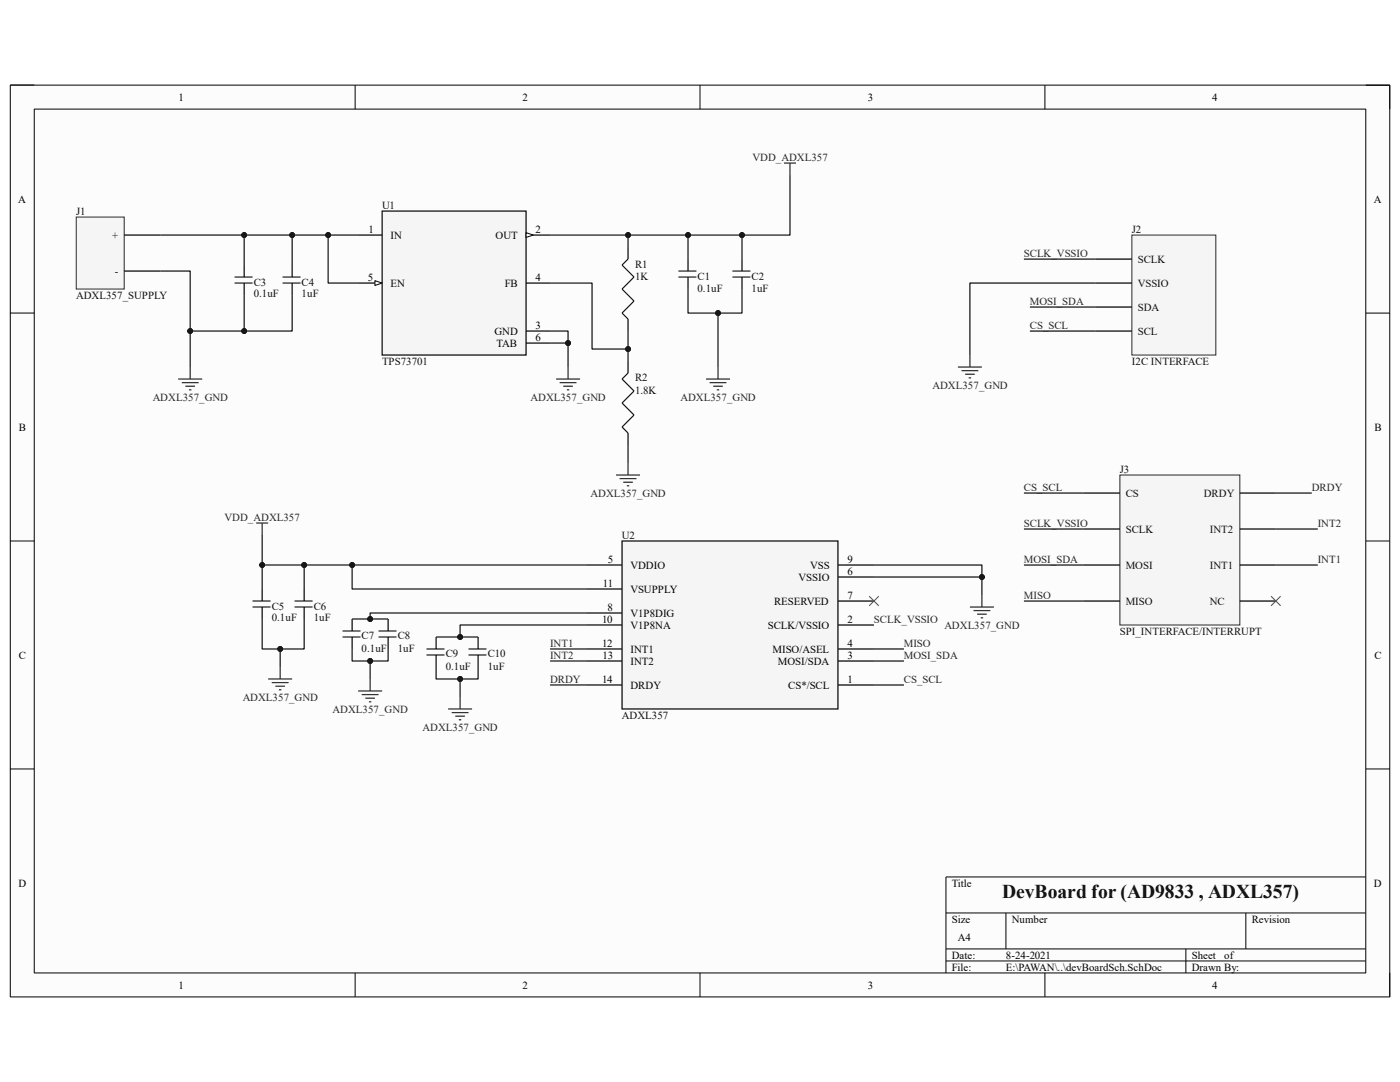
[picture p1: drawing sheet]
<svg xmlns="http://www.w3.org/2000/svg" width="279mm" height="216mm" viewBox="0 0 279 216" stroke-linecap="round" stroke-linejoin="round" font-family="sans-serif">
<path d="M2.1 17h275.3v181.9h-275.3z" fill-rule="evenodd" fill="#fcfcfc"/>
<path d="M2.1 17h275.3v181.9h-275.3z" fill="none" stroke="#000" stroke-width=".2"/>
<path d="M6.8 21.8h265.8v172.3h-265.8z" fill-rule="evenodd" fill="#fcfcfc"/>
<g fill="none" stroke="#000" stroke-width=".2">
<path d="M2 17h4.8M70.9 17v4.8M139.7 17v4.8M208.5 17v4.8M272.6 17h4.8v4.8M6.8 21.8h265.8v172.3h-265.8zM2 62.5h4.8M272.6 62.5h4.8M2 107.9h4.8M272.6 107.9h4.8M2 153.4h4.8M272.6 153.4h4.8"/>
<path d="M272.6 175h-83.8v19.1M70.9 194.1v4.8M139.7 194.1v4.8M188.8 182.2h83.8M188.8 189.3h83.8M188.8 191.7h83.8M200.8 182.2v7.1M208.5 194.1v4.8M236.7 189.3v4.8M248.6 182.2v7.1M277.4 194.1v4.8"/>
</g>
<path d="M124.1 107.9h43.1v33.6h-43.1z" fill-rule="evenodd" fill="#f5f5f5"/>
<g fill="none" stroke="#000" stroke-width=".24">
<path d="M117 112.7h7.1M117 117.5h7.1M124.1 107.9h43.1v33.6h-43.1zM167.2 112.7h7.2M167.2 119.9h7.2M167.2 115.1h7.2M117 122.3h7.1M117 124.7h7.1M117 129.5h7.1M117 131.9h7.1M117 136.7h7.1M167.2 124.7h7.2"/>
<path d="M167.2 129.5h7.2M167.2 131.9h7.2M167.2 136.7h7.2"/>
</g>
<path d="M76.3 42.1h28.7v28.7h-28.7z" fill-rule="evenodd" fill="#f5f5f5"/>
<path d="M71.5 46.9h4.8M76.3 42.1h28.7v28.7h-28.7zM105 46.9h4.8" fill="none" stroke="#000" stroke-width=".24"/>
<path d="M105 46.4l1.4 .5-1.4 .5z" fill="#fbfbfb"/>
<path d="M105 46.4l1.4 .5-1.4 .5z" fill="none" stroke="#000" stroke-width=".2"/>
<path d="M71.5 56.5h4.8M105 56.5h4.8M105 66.1h4.8" fill="none" stroke="#000" stroke-width=".24"/>
<path d="M74.8 56l1.5 .5-1.5 .5z" fill="#fbfbfb"/>
<path d="M74.8 56l1.5 .5-1.5 .5z" fill="none" stroke="#000" stroke-width=".2"/>
<path d="M105 68.5h4.8" fill="none" stroke="#000" stroke-width=".24"/>
<path d="M225.9 46.9h16.7v23.9h-16.7z" fill-rule="evenodd" fill="#f5f5f5"/>
<path d="M225.9 46.9h16.7v23.9h-16.7z" fill="none" stroke="#262626" stroke-width=".2"/>
<path d="M218.7 51.7h7.2M218.7 56.5h7.2M218.7 61.3h7.2M218.7 66.1h7.2" fill="none" stroke="#000" stroke-width=".24"/>
<path d="M223.5 94.8h23.9v29.9h-23.9z" fill-rule="evenodd" fill="#f5f5f5"/>
<path d="M223.5 94.8h23.9v29.9h-23.9z" fill="none" stroke="#262626" stroke-width=".2"/>
<path d="M216.3 98.4h7.2M247.4 98.4h7.2M216.3 105.6h7.2M216.3 112.7h7.2M216.3 119.9h7.2M247.4 105.6h7.2M247.4 112.7h7.2M247.4 119.9h7.2" fill="none" stroke="#000" stroke-width=".24"/>
<path d="M15.2 43.3h9.6v14.4h-9.6z" fill-rule="evenodd" fill="#f5f5f5"/>
<path d="M15.2 43.3h9.6v14.4h-9.6z" fill="none" stroke="#262626" stroke-width=".2"/>
<g fill="none" stroke="#000" stroke-width=".24">
<path d="M24.8 46.9h7.2M24.8 54.1h7.2M48.7 52.9v2.4M48.7 56.5v2.4M58.3 52.9v2.4M58.3 56.5v2.4M125.3 49.3v2.4M137.3 51.7v2.4M137.3 55.3v2.4M148.1 51.7v2.4M148.1 55.3v2.4M125.3 63.7v2.4"/>
<path d="M125.3 72v2.4M125.3 86.4v2.4M52.3 117.5v2.4M60.7 117.5v2.4M52.3 121.1v2.4M60.7 121.1v2.4M70.3 123.5v2.4M70.3 127.1v2.4M77.5 123.5v2.4M77.5 127.1v2.4M87 127.1v2.4M87 130.7v2.4"/>
<path d="M95.4 127.1v2.4M95.4 130.7v2.4"/>
</g>
<g fill="none" stroke="#262626" stroke-width=".24">
<path d="M156.5 32.5h2.4M157.7 32.5v2.4M35.6 75.6h4.7M36.3 76.4h3.3M37 77.1h1.9M37.7 77.8h.5M38 73.2v2.4M111 75.6h4.8M111.7 76.4h3.3M112.4 77.1h1.9M113.1 77.8h.5M113.4 73.2v2.4"/>
<path d="M140.9 75.6h4.8M141.6 76.4h3.4M142.3 77.1h2M143.1 77.8h.4M143.3 73.2v2.4M191.2 73.2h4.8M191.9 74h3.3M192.6 74.7h1.9M193.3 75.4h.5M193.6 70.8v2.4M122.9 94.8h4.8M123.7 95.5h3.3"/>
<path d="M124.4 96.2h1.9M125.1 96.9h.5M125.3 92.4v2.4M51.1 104.4h2.4M52.3 104.4v2.4M196 118.7v2.4M53.5 135.5h4.8M54.2 136.2h3.4M55 136.9h1.9M55.7 137.6h.4M55.9 133.1v2.4M71.5 137.9h4.8"/>
<path d="M72.2 138.6h3.3M72.9 139.3h1.9M73.9 135.5v2.4M91.8 139.1v2.4M193.6 121.1h4.8M194.3 121.8h3.3M195 122.6h1.9M195.7 123.3h.5M73.6 140h.5M89.4 141.5h4.8M90.1 142.2h3.4M90.9 142.9h1.9"/>
<path d="M91.6 143.6h.5"/>
</g>
<g fill="none" stroke="#1c1c1c" stroke-width=".24">
<path d="M46.8 55.3h3.6M46.8 56.5h3.6M56.4 55.3h3.6M56.4 56.5h3.6M125.3 51.7l-1.2 1.2 2.4 2.4-2.4 2.4 2.4 2.4-2.4 2.4 1.2 1.2M135.4 55.3h3.6M135.4 54.1h3.6M146.2 55.3h3.6M146.2 54.1h3.6M125.3 74.4l-1.2 1.2 2.4 2.4-2.4 2.4 2.4 2.4-2.4 2.4 1.2 1.2M50.4 119.9h3.6M58.8 119.9h3.6"/>
<path d="M50.4 121.1h3.6M58.8 121.1h3.6M68.4 125.9h3.6M68.4 127.1h3.6M75.5 125.9h3.6M75.5 127.1h3.6M85.1 129.5h3.6M85.1 130.7h3.6M93.5 129.5h3.6M93.5 130.7h3.6"/>
</g>
<path d="M173.5 119l1.9 1.9M175.4 119l-1.9 1.9M253.7 119l1.9 1.9M255.6 119l-1.9 1.9" fill="none" stroke="#4c4c4c" stroke-width=".2"/>
<path d="M32 54.1h6v19.1" fill="none" stroke="#0e0e0e" stroke-width=".24"/>
<circle cx="38" cy="66.1" r=".48" fill="#0e0e0e"/>
<circle cx="38" cy="66.1" r=".48" fill="none" stroke="#0e0e0e" stroke-width=".2"/>
<path d="M32 46.9h39.5" fill="none" stroke="#0e0e0e" stroke-width=".24"/>
<circle cx="48.7" cy="46.9" r=".48" fill="#0e0e0e"/>
<circle cx="48.7" cy="46.9" r=".48" fill="none" stroke="#0e0e0e" stroke-width=".2"/>
<circle cx="58.3" cy="46.9" r=".48" fill="#0e0e0e"/>
<circle cx="58.3" cy="46.9" r=".48" fill="none" stroke="#0e0e0e" stroke-width=".2"/>
<circle cx="65.5" cy="46.9" r=".48" fill="#0e0e0e"/>
<circle cx="65.5" cy="46.9" r=".48" fill="none" stroke="#0e0e0e" stroke-width=".2"/>
<path d="M48.7 58.9v7.2h-10.7" fill="none" stroke="#0e0e0e" stroke-width=".24"/>
<circle cx="48.7" cy="66.1" r=".48" fill="#0e0e0e"/>
<circle cx="48.7" cy="66.1" r=".48" fill="none" stroke="#0e0e0e" stroke-width=".2"/>
<circle cx="38" cy="66.1" r=".48" fill="#0e0e0e"/>
<circle cx="38" cy="66.1" r=".48" fill="none" stroke="#0e0e0e" stroke-width=".2"/>
<path d="M58.3 58.9v7.2h-9.6" fill="none" stroke="#0e0e0e" stroke-width=".24"/>
<circle cx="48.7" cy="66.1" r=".48" fill="#0e0e0e"/>
<circle cx="48.7" cy="66.1" r=".48" fill="none" stroke="#0e0e0e" stroke-width=".2"/>
<path d="M52.3 123.5v6h8.4v-6" fill="none" stroke="#0e0e0e" stroke-width=".24"/>
<circle cx="55.9" cy="129.5" r=".48" fill="#0e0e0e"/>
<circle cx="55.9" cy="129.5" r=".48" fill="none" stroke="#0e0e0e" stroke-width=".2"/>
<path d="M52.3 106.8v5.9h64.7" fill="none" stroke="#0e0e0e" stroke-width=".24"/>
<circle cx="52.3" cy="112.7" r=".48" fill="#0e0e0e"/>
<circle cx="52.3" cy="112.7" r=".48" fill="none" stroke="#0e0e0e" stroke-width=".2"/>
<circle cx="60.7" cy="112.7" r=".48" fill="#0e0e0e"/>
<circle cx="60.7" cy="112.7" r=".48" fill="none" stroke="#0e0e0e" stroke-width=".2"/>
<circle cx="70.3" cy="112.7" r=".48" fill="#0e0e0e"/>
<circle cx="70.3" cy="112.7" r=".48" fill="none" stroke="#0e0e0e" stroke-width=".2"/>
<path d="M65.5 46.9v9.6h6" fill="none" stroke="#0e0e0e" stroke-width=".24"/>
<circle cx="65.5" cy="46.9" r=".48" fill="#0e0e0e"/>
<circle cx="65.5" cy="46.9" r=".48" fill="none" stroke="#0e0e0e" stroke-width=".2"/>
<path d="M70.3 129.5v2.4h7.2v-2.4" fill="none" stroke="#0e0e0e" stroke-width=".24"/>
<circle cx="73.9" cy="131.9" r=".48" fill="#0e0e0e"/>
<circle cx="73.9" cy="131.9" r=".48" fill="none" stroke="#0e0e0e" stroke-width=".2"/>
<path d="M70.3 123.5h7.2" fill="none" stroke="#0e0e0e" stroke-width=".24"/>
<circle cx="73.9" cy="123.5" r=".48" fill="#0e0e0e"/>
<circle cx="73.9" cy="123.5" r=".48" fill="none" stroke="#0e0e0e" stroke-width=".2"/>
<path d="M70.3 112.7v4.8h46.7" fill="none" stroke="#0e0e0e" stroke-width=".24"/>
<circle cx="70.3" cy="112.7" r=".48" fill="#0e0e0e"/>
<circle cx="70.3" cy="112.7" r=".48" fill="none" stroke="#0e0e0e" stroke-width=".2"/>
<path d="M117 122.3h-43.1v1.2" fill="none" stroke="#0e0e0e" stroke-width=".24"/>
<circle cx="73.9" cy="123.5" r=".48" fill="#0e0e0e"/>
<circle cx="73.9" cy="123.5" r=".48" fill="none" stroke="#0e0e0e" stroke-width=".2"/>
<path d="M87 133.1v2.4h8.4v-2.4" fill="none" stroke="#0e0e0e" stroke-width=".24"/>
<circle cx="91.8" cy="135.5" r=".48" fill="#0e0e0e"/>
<circle cx="91.8" cy="135.5" r=".48" fill="none" stroke="#0e0e0e" stroke-width=".2"/>
<path d="M87 127.1h8.4" fill="none" stroke="#0e0e0e" stroke-width=".24"/>
<circle cx="91.8" cy="127.1" r=".48" fill="#0e0e0e"/>
<circle cx="91.8" cy="127.1" r=".48" fill="none" stroke="#0e0e0e" stroke-width=".2"/>
<path d="M117 124.7h-25.2v2.4" fill="none" stroke="#0e0e0e" stroke-width=".24"/>
<circle cx="91.8" cy="127.1" r=".48" fill="#0e0e0e"/>
<circle cx="91.8" cy="127.1" r=".48" fill="none" stroke="#0e0e0e" stroke-width=".2"/>
<path d="M109.8 68.5h3.6M109.8 136.7h7.2M109.8 131.9h7.2M109.8 129.5h7.2" fill="none" stroke="#0e0e0e" stroke-width=".24"/>
<circle cx="113.4" cy="68.5" r=".48" fill="#0e0e0e"/>
<circle cx="113.4" cy="68.5" r=".48" fill="none" stroke="#0e0e0e" stroke-width=".2"/>
<path d="M109.8 66.1h3.6v7.1" fill="none" stroke="#0e0e0e" stroke-width=".24"/>
<circle cx="113.4" cy="68.5" r=".48" fill="#0e0e0e"/>
<circle cx="113.4" cy="68.5" r=".48" fill="none" stroke="#0e0e0e" stroke-width=".2"/>
<path d="M109.8 56.5h8.4v13.1h7.1" fill="none" stroke="#0e0e0e" stroke-width=".24"/>
<circle cx="125.3" cy="69.6" r=".48" fill="#0e0e0e"/>
<circle cx="125.3" cy="69.6" r=".48" fill="none" stroke="#0e0e0e" stroke-width=".2"/>
<path d="M157.7 34.9v12h-47.9" fill="none" stroke="#0e0e0e" stroke-width=".24"/>
<circle cx="125.3" cy="46.9" r=".48" fill="#0e0e0e"/>
<circle cx="125.3" cy="46.9" r=".48" fill="none" stroke="#0e0e0e" stroke-width=".2"/>
<circle cx="137.3" cy="46.9" r=".48" fill="#0e0e0e"/>
<circle cx="137.3" cy="46.9" r=".48" fill="none" stroke="#0e0e0e" stroke-width=".2"/>
<circle cx="148.1" cy="46.9" r=".48" fill="#0e0e0e"/>
<circle cx="148.1" cy="46.9" r=".48" fill="none" stroke="#0e0e0e" stroke-width=".2"/>
<path d="M137.3 57.7v4.8h10.8v-4.8" fill="none" stroke="#0e0e0e" stroke-width=".24"/>
<circle cx="143.3" cy="62.5" r=".48" fill="#0e0e0e"/>
<circle cx="143.3" cy="62.5" r=".48" fill="none" stroke="#0e0e0e" stroke-width=".2"/>
<path d="M174.4 112.7h21.6v2.4h-21.6M174.4 136.7h6M174.4 131.9h6M174.4 129.5h6" fill="none" stroke="#0e0e0e" stroke-width=".24"/>
<circle cx="196" cy="115.1" r=".48" fill="#0e0e0e"/>
<circle cx="196" cy="115.1" r=".48" fill="none" stroke="#0e0e0e" stroke-width=".2"/>
<path d="M48.7 46.9v6M204.3 51.7h14.4M218.7 56.5h-25.1v14.3M205.5 66.1h13.2M205.5 61.3h13.2M204.3 98.4h12M254.6 98.4h7.2M204.3 119.9h12M204.3 112.7h12M204.3 105.6h12M254.6 112.7h8.4M254.6 105.6h8.4" fill="none" stroke="#0e0e0e" stroke-width=".24"/>
<circle cx="48.7" cy="46.9" r=".48" fill="#0e0e0e"/>
<circle cx="48.7" cy="46.9" r=".48" fill="none" stroke="#0e0e0e" stroke-width=".2"/>
<path d="M52.3 112.7v4.8" fill="none" stroke="#0e0e0e" stroke-width=".24"/>
<circle cx="52.3" cy="112.7" r=".48" fill="#0e0e0e"/>
<circle cx="52.3" cy="112.7" r=".48" fill="none" stroke="#0e0e0e" stroke-width=".2"/>
<path d="M55.9 129.5v3.6" fill="none" stroke="#0e0e0e" stroke-width=".24"/>
<circle cx="55.9" cy="129.5" r=".48" fill="#0e0e0e"/>
<circle cx="55.9" cy="129.5" r=".48" fill="none" stroke="#0e0e0e" stroke-width=".2"/>
<path d="M58.3 46.9v6" fill="none" stroke="#0e0e0e" stroke-width=".24"/>
<circle cx="58.3" cy="46.9" r=".48" fill="#0e0e0e"/>
<circle cx="58.3" cy="46.9" r=".48" fill="none" stroke="#0e0e0e" stroke-width=".2"/>
<path d="M60.7 112.7v4.8" fill="none" stroke="#0e0e0e" stroke-width=".24"/>
<circle cx="60.7" cy="112.7" r=".48" fill="#0e0e0e"/>
<circle cx="60.7" cy="112.7" r=".48" fill="none" stroke="#0e0e0e" stroke-width=".2"/>
<path d="M73.9 131.9v3.6" fill="none" stroke="#0e0e0e" stroke-width=".24"/>
<circle cx="73.9" cy="131.9" r=".48" fill="#0e0e0e"/>
<circle cx="73.9" cy="131.9" r=".48" fill="none" stroke="#0e0e0e" stroke-width=".2"/>
<path d="M91.8 135.5v3.6" fill="none" stroke="#0e0e0e" stroke-width=".24"/>
<circle cx="91.8" cy="135.5" r=".48" fill="#0e0e0e"/>
<circle cx="91.8" cy="135.5" r=".48" fill="none" stroke="#0e0e0e" stroke-width=".2"/>
<path d="M125.3 66.1v5.9M125.3 88.8v3.6" fill="none" stroke="#0e0e0e" stroke-width=".24"/>
<circle cx="125.3" cy="69.6" r=".48" fill="#0e0e0e"/>
<circle cx="125.3" cy="69.6" r=".48" fill="none" stroke="#0e0e0e" stroke-width=".2"/>
<path d="M125.3 46.9v2.4" fill="none" stroke="#0e0e0e" stroke-width=".24"/>
<circle cx="125.3" cy="46.9" r=".48" fill="#0e0e0e"/>
<circle cx="125.3" cy="46.9" r=".48" fill="none" stroke="#0e0e0e" stroke-width=".2"/>
<path d="M137.3 46.9v4.8" fill="none" stroke="#0e0e0e" stroke-width=".24"/>
<circle cx="137.3" cy="46.9" r=".48" fill="#0e0e0e"/>
<circle cx="137.3" cy="46.9" r=".48" fill="none" stroke="#0e0e0e" stroke-width=".2"/>
<path d="M143.3 62.5v10.7" fill="none" stroke="#0e0e0e" stroke-width=".24"/>
<circle cx="143.3" cy="62.5" r=".48" fill="#0e0e0e"/>
<circle cx="143.3" cy="62.5" r=".48" fill="none" stroke="#0e0e0e" stroke-width=".2"/>
<path d="M148.1 46.9v4.8" fill="none" stroke="#0e0e0e" stroke-width=".24"/>
<circle cx="148.1" cy="46.9" r=".48" fill="#0e0e0e"/>
<circle cx="148.1" cy="46.9" r=".48" fill="none" stroke="#0e0e0e" stroke-width=".2"/>
<path d="M196 115.1v3.6" fill="none" stroke="#0e0e0e" stroke-width=".24"/>
<circle cx="196" cy="115.1" r=".48" fill="#0e0e0e"/>
<circle cx="196" cy="115.1" r=".48" fill="none" stroke="#0e0e0e" stroke-width=".2"/>
<text font-size="3.9" fill="#0e0e0e" x="200" y="179.2">DevBoard for (AD9833 , ADXL357)</text>
<g font-size="2.2">
<text x="35.6" y="20.1">1</text>
<text x="104.3" y="20.1">2</text>
<text x="173.2" y="20.1">3</text>
<text x="241.9" y="20.1">4</text>
<text x="3.6" y="40.5">A</text>
<text x="274.2" y="40.5">A</text>
<text x="73.5" y="46.4">1</text>
<text x="77.9" y="47.6">IN</text>
<text x="98.9" y="47.6">OUT</text>
<text x="106.9" y="46.4">2</text>
<text x="73.4" y="56">5</text>
<text x="77.9" y="57.2">EN</text>
<text x="100.8" y="57.2">FB</text>
<text x="106.9" y="56">4</text>
<text x="106.9" y="65.6">3</text>
<text x="98.7" y="66.8">GND</text>
<text x="99.1" y="69.2">TAB</text>
<text x="106.9" y="68">6</text>
<text x="3.8" y="85.9">B</text>
<text x="274.3" y="85.9">B</text>
<text x="121.3" y="112.3">5</text>
<text x="125.8" y="113.5">VDDIO</text>
<text x="161.7" y="113.5">VSS</text>
<text x="169.1" y="112.3">9</text>
<text x="120.3" y="117.1">11</text>
<text x="125.8" y="118.3">VSUPPLY</text>
<text x="159.4" y="115.9">VSSIO</text>
<text x="169.1" y="119.5">7</text>
<text x="169.1" y="114.7">6</text>
<text x="120.1" y="124.2">10</text>
<text x="121.2" y="121.8">8</text>
<text x="125.8" y="123.1">V1P8DIG</text>
<text x="125.8" y="125.4">V1P8NA</text>
<text x="153.2" y="125.4">SCLK/VSSIO</text>
<text x="154.5" y="120.6">RESERVED</text>
<text x="169.1" y="124.2">2</text>
<text x="3.7" y="131.4">C</text>
<text x="120.1" y="129">12</text>
<text x="120.2" y="131.4">13</text>
<text x="125.8" y="130.2">INT1</text>
<text x="154.2" y="130.2">MISO/ASEL</text>
<text x="169.1" y="131.4">3</text>
<text x="169.1" y="129">4</text>
<text x="274.3" y="131.4">C</text>
<text x="120.1" y="136.2">14</text>
<text x="125.8" y="132.6">INT2</text>
<text x="125.8" y="137.4">DRDY</text>
<text x="155.2" y="132.6">MOSI/SDA</text>
<text x="157.3" y="137.4">CS*/SCL</text>
<text x="169.1" y="136.2">1</text>
<text x="3.7" y="176.9">D</text>
<text x="189.9" y="176.9">Title</text>
<text x="274.2" y="176.9">D</text>
<text x="189.9" y="184.1">Size</text>
<text x="201.9" y="184.1">Number</text>
<text x="249.8" y="184.1">Revision</text>
<text x="189.9" y="191.3">Date:</text>
<text x="191.2" y="187.7">A4</text>
<text x="200.7" y="191.3">8-24-2021</text>
<text x="237.8" y="191.3">Sheet</text>
<text x="244.3" y="191.3">of</text>
<text x="35.6" y="197.3">1</text>
<text x="104.3" y="197.3">2</text>
<text x="173.2" y="197.3">3</text>
<text x="189.9" y="193.7">File:</text>
<text x="200.7" y="193.7">E:\PAWAN\..\devBoardSch.SchDoc</text>
<text x="237.8" y="193.7">Drawn By:</text>
<text x="241.9" y="197.3">4</text>
</g>
<g font-size="2.2" fill="#262626">
<text x="150.2" y="32.1">VDD_ADXL357</text>
<text x="204.3" y="51.2">SCLK_VSSIO</text>
<text x="205.5" y="60.8">MOSI_SDA</text>
<text x="205.5" y="65.6">CS_SCL</text>
<text x="186.1" y="77.6">ADXL357_GND</text>
<text x="30.5" y="80">ADXL357_GND</text>
<text x="105.9" y="80">ADXL357_GND</text>
<text x="135.8" y="80">ADXL357_GND</text>
<text x="117.9" y="99.1">ADXL357_GND</text>
<text x="204.3" y="97.9">CS_SCL</text>
<text x="261.8" y="97.9">DRDY</text>
<text x="44.8" y="103.9">VDD_ADXL357</text>
<text x="204.3" y="105.1">SCLK_VSSIO</text>
<text x="263" y="105.1">INT2</text>
<text x="204.3" y="112.3">MOSI_SDA</text>
<text x="263" y="112.3">INT1</text>
<text x="204.3" y="119.5">MISO</text>
<text x="174.4" y="124.2">SCLK_VSSIO</text>
<text x="188.5" y="125.4">ADXL357_GND</text>
<text x="109.8" y="129">INT1</text>
<text x="109.8" y="131.4">INT2</text>
<text x="180.4" y="129">MISO</text>
<text x="180.4" y="131.4">MOSI_SDA</text>
<text x="109.8" y="136.2">DRDY</text>
<text x="180.4" y="136.2">CS_SCL</text>
<text x="48.4" y="139.8">ADXL357_GND</text>
<text x="66.4" y="142.2">ADXL357_GND</text>
<text x="84.3" y="145.8">ADXL357_GND</text>
</g>
<g font-size="2.2" fill="#0e0e0e">
<text x="76.2" y="41.7">U1</text>
<text x="15.2" y="42.8">J1</text>
<text x="22.4" y="47.6">+</text>
<text x="225.9" y="46.4">J2</text>
<text x="126.7" y="53.4">R1</text>
<text x="227.1" y="52.4">SCLK</text>
<text x="15.2" y="59.6">ADXL357_SUPPLY</text>
<text x="22.9" y="54.8">-</text>
<text x="50.6" y="57">C3</text>
<text x="50.6" y="59.4">0.1uF</text>
<text x="60.2" y="57">C4</text>
<text x="60.2" y="59.4">1uF</text>
<text x="126.7" y="55.8">1K</text>
<text x="139.2" y="55.8">C1</text>
<text x="139.2" y="58.2">0.1uF</text>
<text x="150" y="55.8">C2</text>
<text x="150" y="58.2">1uF</text>
<text x="227.1" y="57.2">VSSIO</text>
<text x="227.1" y="62">SDA</text>
<text x="227.1" y="66.8">SCL</text>
<text x="76.2" y="72.8">TPS73701</text>
<text x="126.7" y="76.1">R2</text>
<text x="225.9" y="72.8">I2C INTERFACE</text>
<text x="126.7" y="78.5">1.8K</text>
<text x="223.5" y="94.3">J3</text>
<text x="224.7" y="99.1">CS</text>
<text x="240.2" y="99.1">DRDY</text>
<text x="124.1" y="107.5">U2</text>
<text x="224.7" y="106.3">SCLK</text>
<text x="241.4" y="106.3">INT2</text>
<text x="224.7" y="113.5">MOSI</text>
<text x="241.4" y="113.5">INT1</text>
<text x="54.2" y="121.6">C5</text>
<text x="54.2" y="124">0.1uF</text>
<text x="62.6" y="121.6">C6</text>
<text x="62.6" y="124">1uF</text>
<text x="224.7" y="120.6">MISO</text>
<text x="241.4" y="120.6">NC</text>
<text x="72.2" y="127.6">C7</text>
<text x="72.2" y="130">0.1uF</text>
<text x="79.4" y="127.6">C8</text>
<text x="79.4" y="130">1uF</text>
<text x="88.9" y="131.2">C9</text>
<text x="97.3" y="131.2">C10</text>
<text x="223.5" y="126.7">SPI_INTERFACE/INTERRUPT</text>
<text x="88.9" y="133.6">0.1uF</text>
<text x="97.3" y="133.6">1uF</text>
<text x="124.1" y="143.4">ADXL357</text>
</g>
</svg>
